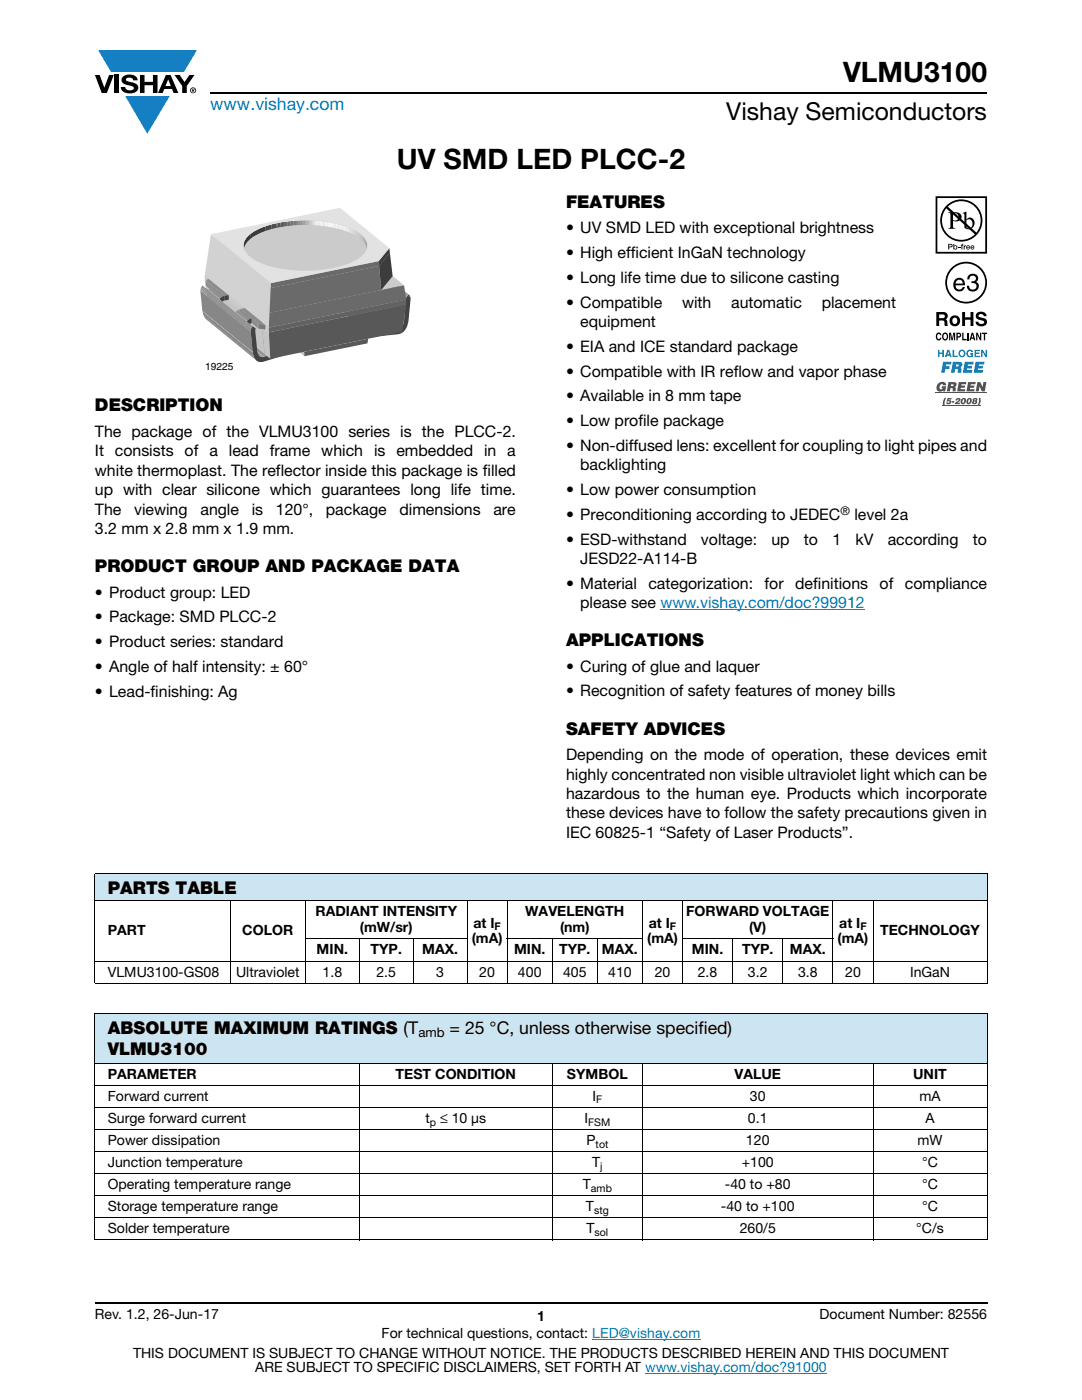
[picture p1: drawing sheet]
<svg xmlns="http://www.w3.org/2000/svg" width="216mm" height="279mm" viewBox="0 0 216 279" stroke-linecap="round" stroke-linejoin="round" font-family="sans-serif">
<g fill="#147fc3">
<path d="M19.6 10h19.7l-2.6 4.3h-1.1h-13.5z"/>
<path d="M25 19.2h8.9l-4.5 7.5z"/>
</g>
<g fill="#000">
<path d="M18.9 15h1l.9 2.5 1-2.5h.9l-1.4 3.6h-1zM22.9 15h.9v3.6h-.9zM24.6 15.3a2.1 2.1 0 0 1 2.8 .3l.1 .4h-.9a.79 .79 0 0 0-.7-.5 .79 .79 0 0 0-.8 .4l.3 .3 1 .2a1.08 1.08 0 0 1 1.2 1 1.08 1.08 0 0 1-1.1 1.2 1.73 1.73 0 0 1-2.4-1.2h.9a.96 .96 0 0 0 .8 .6 .96 .96 0 0 0 .9-.4 1.31 1.31 0 0 0-1.2-.6 1.03 1.03 0 0 1-1.1-.6 1.03 1.03 0 0 1 .2-1.1zM27.9 15h.9v1.3h1.7v-1.3h.9v3.6h-.9v-1.6h-1.7v1.6h-.9zM34.8 15h1.1l.9 1.4 1-1.4h1l-1.5 2.2v1.4h-.9v-1.4z"/>
<path d="M33.6 15.9l.5 1.3h-1.1zM33.1 15l-1.6 3.6h1l.3-.8h1.5l.3 .8h1l-1.6-3.6z"/>
<path d="M38.4 17.8h.2v.2h-.2zM38.3 17.7v.7h.1v-.3l.4 .3-.2-.3 .2-.2-.1-.2z"/>
<path d="M38.1 18a.46 .46 0 0 1 .9 0 .46 .46 0 0 1-.9 0zM37.9 18a.6 .6 0 0 0 1.2 0 .6 .6 0 0 0-1.2 0z"/>
</g>
<path d="M42 18.6h155M18.9 260h178.1" fill="none" stroke="#000" stroke-width=".36"/>
<path d="M131.8 121.6h40.8M118.2 267.3h21.5M128.7 274h36.3" fill="none" stroke="#007ec4" stroke-width=".2"/>
<path d="M40 41.5h41.9v32.8h-41.9z" fill="#fff"/>
<path d="M71 51.6l3.4 2.8-.4 4.3-3.4-2.8z" fill="#919191"/>
<path d="M71.5 50.5l3.4 2.8-.6 .8-3.5-2.8z" fill="#a0a0a0"/>
<path d="M71 51.6l3.4 2.9z" fill="#858585"/>
<path d="M71 51.6l3.4 2.9z" fill="#808080"/>
<path d="M70.9 51.5l3.5 3z" fill="#7a7a7a"/>
<path d="M70.9 51.5l3.5 3z" fill="#757575"/>
<path d="M70.9 51.5l3.5 3z" fill="#707070"/>
<path d="M70.9 51.4l3.5 3.1z" fill="#6b6b6b"/>
<path d="M70.9 51.4l3.5 3.1z" fill="#666"/>
<path d="M70.9 51.4l3.5 3.1z" fill="#616161"/>
<path d="M70.9 51.4l3.5 3.1z" fill="#5c5c5c"/>
<path d="M70.9 51.4l3.5 3.1z" fill="#575757"/>
<path d="M70.8 51.3l3.6 3.2z" fill="#525252"/>
<path d="M70.8 51.3l3.6 3.2z" fill="#4d4d4d"/>
<path d="M71.7 51.2l2.3 1.9v.9l-2.3-1.8z" fill="#8c8c8c"/>
<path d="M71.7 51.2l2.4 1.9z" fill="#858585"/>
<path d="M71.8 51.2l2.4 1.9z" fill="#808080"/>
<path d="M71.9 51.2l2.4 1.9z" fill="#7a7a7a"/>
<path d="M72 51.2l2.4 1.9z" fill="#757575"/>
<path d="M72.1 51.2l2.4 1.9z" fill="#707070"/>
<path d="M72.2 51.2l2.4 1.9z" fill="#6b6b6b"/>
<path d="M72.3 51.3l2.3 1.9z" fill="#666"/>
<path d="M72.4 51.3l2.3 1.9z" fill="#616161"/>
<path d="M72.4 51.3l2.4 1.9z" fill="#5c5c5c"/>
<path d="M72.5 51.3l2.3 1.9z" fill="#575757"/>
<path d="M72.5 51.4l2.4 1.9z" fill="#525252"/>
<path d="M72.6 51.4l2.3 1.9z" fill="#4d4d4d"/>
<path d="M72.6 51.5l2.3 1.8z" fill="#474747"/>
<path d="M74 53.1h.5l.4 .2-.6 .8-.3-.1z" fill="#444"/>
<path d="M68.9 49.9l1.4 .2 3.7 3-1 .2z" fill="#8b8b8b"/>
<path d="M68.9 49.9l4.1 3.4v.9l-4.1-3.3z" fill="#8c8c8c"/>
<path d="M73.1 53.3l.9-.2v.9l-.9 .2z" fill="#444"/>
<path d="M74.4 54.4l5.5 4.5-.4 4.3-5.5-4.5z" fill="#919191"/>
<path d="M74.9 53.3l5.5 4.5-.6 .8-5.5-4.5z" fill="#a0a0a0"/>
<path d="M74.2 54.1l5.7 4.9z" fill="#858585"/>
<path d="M74.2 54.1l5.7 4.9z" fill="#808080"/>
<path d="M74.2 54.1l5.7 4.9z" fill="#7a7a7a"/>
<path d="M74.2 54.1l5.7 4.9z" fill="#757575"/>
<path d="M74.2 54.1l5.7 4.9z" fill="#707070"/>
<path d="M74.2 54.1l5.7 4.9z" fill="#6b6b6b"/>
<path d="M74.2 54.1l5.7 4.9z" fill="#666"/>
<path d="M74.2 54.1l5.7 4.9z" fill="#616161"/>
<path d="M74.2 54.1l5.7 4.9z" fill="#5c5c5c"/>
<path d="M74.2 54.1l5.7 4.9z" fill="#575757"/>
<path d="M74.2 54.1l5.7 4.9z" fill="#525252"/>
<path d="M74.2 54.1l5.7 4.9z" fill="#4d4d4d"/>
<path d="M69.2 57.6l10.1 8.2z" fill="#808080"/>
<path d="M69.3 57.6h.1l10.1 8.2h-.2z" fill="#858585"/>
<path d="M69.4 57.6l.2-.1 10 8.2-.1 .1z" fill="#8a8a8a"/>
<path d="M69.6 57.5l.1-.1 10.1 8.2-.2 .1z" fill="#8f8f8f"/>
<path d="M69.7 57.4l.4-.3 10 8.2-.3 .3z" fill="#949494"/>
<path d="M70.1 57.1l10 8.2z" fill="#999"/>
<path d="M70.4 56.6l10 8.2-.3 .5-10-8.2z" fill="#949494"/>
<path d="M70.5 56.2l10.1 8.2-.2 .4-10-8.2z" fill="#8f8f8f"/>
<path d="M70.6 55.9l10 8.2v.3l-10.1-8.2z" fill="#8a8a8a"/>
<path d="M79.5 57.6h.5l.4 .2-.6 .8-.3-.1z" fill="#444"/>
<path d="M77.2 55.7l2.4 1.9z" fill="#858585"/>
<path d="M77.3 55.7l2.4 1.9z" fill="#808080"/>
<path d="M77.4 55.7l2.4 1.9z" fill="#7a7a7a"/>
<path d="M77.5 55.7l2.4 1.9z" fill="#757575"/>
<path d="M77.6 55.7l2.4 1.9z" fill="#707070"/>
<path d="M77.7 55.7l2.4 1.9z" fill="#6b6b6b"/>
<path d="M77.8 55.7l2.3 1.9z" fill="#666"/>
<path d="M77.8 55.8l2.4 1.9z" fill="#616161"/>
<path d="M77.9 55.8l2.4 1.9z" fill="#5c5c5c"/>
<path d="M78 55.8l2.3 1.9z" fill="#575757"/>
<path d="M78 55.9l2.4 1.9z" fill="#525252"/>
<path d="M78.1 55.9l2.3 1.9z" fill="#4d4d4d"/>
<path d="M78.1 55.9l2.3 1.9z" fill="#474747"/>
<path d="M77.2 55.7l2.3 1.9v.9l-2.3-1.8z" fill="#8c8c8c"/>
<path d="M79.9 58.9l1.1 .9-.4 4.3-1.1-.9z" fill="#919191"/>
<path d="M81.5 58.7l.3 .5-.8 .1z" fill="#444"/>
<path d="M80.4 57.8l1.1 .9-.6 .8-1.2-.9z" fill="#a0a0a0"/>
<path d="M79.7 58.6l1.3 1.2z" fill="#858585"/>
<path d="M79.7 58.6l1.3 1.2z" fill="#808080"/>
<path d="M79.7 58.6l1.3 1.2z" fill="#7a7a7a"/>
<path d="M79.7 58.6l1.3 1.1z" fill="#757575"/>
<path d="M79.7 58.6l1.3 1.1z" fill="#707070"/>
<path d="M79.7 58.6l1.3 1.1z" fill="#6b6b6b"/>
<path d="M79.7 58.6l1.3 1z" fill="#666"/>
<path d="M79.7 58.6l1.2 1z" fill="#616161"/>
<path d="M79.7 58.6l1.2 1z" fill="#5c5c5c"/>
<path d="M79.7 58.6l1.2 1z" fill="#575757"/>
<path d="M79.7 58.6l1.2 1z" fill="#525252"/>
<path d="M79.7 58.6l1.2 .9z" fill="#4d4d4d"/>
<path d="M81 59.3l.8-.1 .1 .3-.4 4.4a2.74 2.74 0 0 1-2.3 2.8l-4.5 .5 .1-1 4.4-.4a1.62 1.62 0 0 0 1.4-1.7l.4-4.3-.1-.3z" fill="#444"/>
<path d="M64.7 58l4.5-.4 10 8.2-4.4 .4z" fill="#868686"/>
<path d="M64.7 58l10.1 8.2-.1 1-10.1-8.2z" fill="#919191"/>
<path d="M40.9 55.9l27.4-5.6 4.7 3.9-27.4 5.6z" fill="#cbcbcb"/>
<path d="M76.2 55.9l1-.2 3.6 3-.4 .5z" fill="#8b8b8b"/>
<path d="M76.2 55.9l3.5 2.8v.9l-3.5-2.8z" fill="#8c8c8c"/>
<g fill="#cbcbcb">
<path d="M45.6 59.8l27.4-5.6z"/>
<path d="M48.4 60.2l12.8-2.6 11.2 9.1-12.8 2.6z"/>
</g>
<path d="M60.7 70.2l12.8-2.6-.2 .9-12.6 2.6z" fill="#585858"/>
<path d="M48.4 60.2l12.3 10v.9l-12.1-9.9z" fill="#c4c4c4"/>
<g fill="#cbcbcb">
<path d="M45.6 59.8l27.5-5.6 5.4 4.5-27.4 5.6z"/>
<path d="M51.1 64.3l27.4-5.6z"/>
<path d="M51.1 64.3l27.4-5.6 1.2 .9-27.4 5.6z"/>
</g>
<path d="M40.9 55l11.4 9.3v.9l-11.4-9.3z" fill="#ccc"/>
<path d="M41.5 55.5l4.2 3.4-1 .2-3.6-3z" fill="#8b8b8b"/>
<path d="M42.7 63l4.4-1.4 10.1 8.2-4.5 1.4z" fill="#909090"/>
<path d="M40.9 55.9l11.4 9.3 .5 5.5-11.1-9.1z" fill="#c4c4c4"/>
<path d="M44.7 59.1l.9-.2v.9l-.9 .2z" fill="#444"/>
<path d="M41.1 56.1l3.6 3v.9l-3.6-3z" fill="#8c8c8c"/>
<path d="M55.4 44.9h.5l.1 .5-.5 .1z" fill="#555"/>
<path d="M55.9 44.9h.8v.3l-.7 .2z" fill="#5d5d5d"/>
<path d="M56.7 44.9h.7v.2l-.7 .1z" fill="#656565"/>
<path d="M57.4 44.9h.6v.2h-.6z" fill="#6c6c6c"/>
<path d="M58 44.9h.5l.1 .1-.6 .1z" fill="#747474"/>
<path d="M58.5 44.9h.6v.1h-.5z" fill="#7c7c7c"/>
<path d="M59.1 44.9l.4 .1h-.4z" fill="#838383"/>
<path d="M59.5 44.9h.4z" fill="#8b8b8b"/>
<path d="M59.9 44.9h.4z" fill="#939393"/>
<path d="M60.3 44.9h.3z" fill="#9a9a9a"/>
<path d="M60.6 44.9h.3z" fill="#a2a2a2"/>
<path d="M60.9 44.9h.3z" fill="#aaa"/>
<path d="M61.2 44.9h.2z" fill="#b1b1b1"/>
<path d="M61.4 44.9h.2z" fill="#b9b9b9"/>
<path d="M61.6 44.9h.3z" fill="#c1c1c1"/>
<path d="M61.9 44.9h.2z" fill="#c8c8c8"/>
<path d="M62.1 44.9l.2 .1z" fill="#d0d0d0"/>
<path d="M62.3 44.9l.2 .1z" fill="#d7d7d7"/>
<path d="M62.5 44.9l.2 .1z" fill="#dfdfdf"/>
<path d="M62.7 44.9h.2v.1z" fill="#e7e7e7"/>
<path d="M62.9 44.9h.2l-.1 .1h-.1z" fill="#eee"/>
<path d="M63.1 44.9h.2l-.1 .1h-.2z" fill="#f1f1f1"/>
<g fill="#f2f2f2">
<path d="M63.3 44.9h.2l-.1 .1h-.2z"/>
<path d="M63.5 44.9h.1v.1h-.2z"/>
</g>
<g fill="#f3f3f3">
<path d="M63.6 44.9h.2v.2l-.2-.1z"/>
<path d="M63.8 44.9h.3l-.1 .2h-.2z"/>
</g>
<g fill="#f4f4f4">
<path d="M64.1 44.9h.2v.2h-.3z"/>
<path d="M64.3 44.9h.3l-.1 .2h-.2z"/>
</g>
<g fill="#f5f5f5">
<path d="M64.6 44.9h.2v.3l-.3-.1z"/>
<path d="M64.8 44.9h.5v.4l-.5-.1z"/>
</g>
<path d="M65.3 44.9h1.3l-.1 .6-1.2-.2z" fill="#f6f6f6"/>
<g fill="#f5f5f5">
<path d="M66.6 44.9h.3v.7l-.4-.1z"/>
<path d="M67 44.9h.3l-.1 .7h-.3z"/>
</g>
<g fill="#f4f4f4">
<path d="M67.3 44.9h.3l-.1 .8-.3-.1z"/>
<path d="M67.6 44.9h.3l-.1 .9-.3-.1z"/>
</g>
<g fill="#f3f3f3">
<path d="M67.9 44.9h.2v1l-.3-.1z"/>
<path d="M68.1 44.9l.3 .1-.1 .9h-.2z"/>
</g>
<g fill="#f2f2f2">
<path d="M68.4 45l.3 .1-.1 .9-.3-.1z"/>
<path d="M68.7 45l.2 .1-.1 1-.2-.1z"/>
</g>
<path d="M68.9 45.1l.3 .2v.9l-.3-.1z" fill="#f1f1f1"/>
<path d="M69.2 45.3l.4 .1-.1 .9-.3-.1z" fill="#eee"/>
<path d="M69.6 45.4l.4 .1-.1 1-.4-.2z" fill="#e7e7e7"/>
<path d="M70 45.5l.4 .3v.9l-.5-.2z" fill="#dfdfdf"/>
<path d="M70.4 45.8l.6 .3-.1 .9-.5-.3z" fill="#d7d7d7"/>
<path d="M71 46.1l.6 .3-.1 1-.6-.4z" fill="#d0d0d0"/>
<path d="M71.6 46.4l.4 .3-.1 1-.4-.3z" fill="#c8c8c8"/>
<path d="M72 46.7l.3 .3v1l-.4-.3z" fill="#c1c1c1"/>
<path d="M72.3 47.1l.3 .2-.1 1-.2-.3z" fill="#b9b9b9"/>
<path d="M72.6 47.3l.2 .3-.1 .9-.2-.2z" fill="#b1b1b1"/>
<path d="M72.8 47.6l.2 .3-.1 .9-.2-.3z" fill="#aaa"/>
<path d="M73 47.9l.1 .2-.1 .9-.1-.2z" fill="#a2a2a2"/>
<path d="M73.1 48.1v1.2z" fill="#9a9a9a"/>
<path d="M73.2 48.3v1.2z" fill="#939393"/>
<path d="M73.2 48.6v1.2z" fill="#8b8b8b"/>
<path d="M73.2 48.8v1.2z" fill="#838383"/>
<path d="M73.2 49.1v1z" fill="#7c7c7c"/>
<path d="M49.5 47.1l.5-.4 .1 .9a2.93 2.93 0 0 0-1.4 2.6 3.4 3.4 0 0 1 .5-2.7z" fill="#373737"/>
<path d="M50 46.7l.8-.6a3.8 3.8 0 0 1 2.1-.7l.1 .7-1.6 .7-1.3 .8z" fill="#3e3e3e"/>
<path d="M52.9 45.4h1.3v.3l-1.2 .4z" fill="#464646"/>
<path d="M54.2 45.4h.9l.1 .1-1 .2z" fill="#4e4e4e"/>
<path d="M55.1 45.4l.4 .1h-.3z" fill="#555"/>
<path d="M44 59.5l.7-.4v.9l-.3 .2-.6-.5z" fill="#444"/>
<path d="M40.4 56.9l4 3.3z" fill="#474747"/>
<path d="M40.4 56.9l3.4 3.9z" fill="#999"/>
<path d="M40.4 56.9l3.4 3.9-3.7-3.4z" fill="#949494"/>
<path d="M40.1 57.4l3.7 3.4-3.8-3.2z" fill="#8f8f8f"/>
<path d="M40 57.6l3.8 3.2-3.8-3z" fill="#8a8a8a"/>
<g fill="#858585">
<path d="M40 57.8l3.8 3-3.8-2.8z"/>
<path d="M42.4 57.2l2.3 1.9z"/>
</g>
<path d="M42.2 57.3l.2-.1 2.2 1.9-.2 .1z" fill="#8a8a8a"/>
<path d="M41.9 57.4l.3-.1 2.2 1.9-.2 .1z" fill="#8f8f8f"/>
<path d="M41.7 57.6l.2-.2 2.3 1.9-.4 .3-2.3-1.9z" fill="#949494"/>
<path d="M41.5 57.7l2.3 1.9z" fill="#999"/>
<path d="M79.7 58.7l.7 .5v1l-.7-.6z" fill="#8c8c8c"/>
<path d="M80.8 58.7v.9l-.4 .6v-1z" fill="#272727"/>
<path d="M42.6 63l10.1 8.2z" fill="#8a8a8a"/>
<path d="M42.4 63.1l.2-.1 10 8.2-.1 .1z" fill="#858585"/>
<path d="M42.3 63.1l10.2 8.2z" fill="#808080"/>
<path d="M42.2 63.1l10.2 8.2z" fill="#7a7a7a"/>
<path d="M42.2 63.1l10.1 8.2z" fill="#757575"/>
<path d="M42.1 63.1l10.1 8.2z" fill="#707070"/>
<path d="M42 63l10.1 8.3z" fill="#6b6b6b"/>
<path d="M42 63l10.1 8.2z" fill="#666"/>
<path d="M41.9 63l10.1 8.2z" fill="#616161"/>
<path d="M41.9 63l10.1 8.2z" fill="#5c5c5c"/>
<path d="M41.8 63l10.1 8.2z" fill="#575757"/>
<path d="M41.8 62.9l10.1 8.3z" fill="#525252"/>
<path d="M41.8 62.9l10 8.2z" fill="#4d4d4d"/>
<path d="M50.4 65.1l.7 .5-.2 .4 .4 4.1a1.07 1.07 0 0 0 1.4 1.1l4.5-1.4 .1 .9-4.6 1.4a1.51 1.51 0 0 1-2.1-1.1l-.6-4.8z" fill="#444"/>
<path d="M53.6 66.3l27.4-5.6-.8 5.5-26.3 5.4z" fill="#585858"/>
<g fill="#cbcbcb">
<path d="M40.9 55l27.4-5.6 12.7 10.4-27.4 5.6z"/>
<path d="M41.3 52.2l26.8-5.5 12.5 10.2-26.8 5.5z"/>
<path d="M41.9 47.7l26-5.3 9.9 8-2.2 2.7-21.6 4.4z"/>
</g>
<path d="M55.4 44.5l.5-.1 .1 1-.5 .1z" fill="#555"/>
<path d="M55.9 44.4l.8-.1v.9l-.7 .2z" fill="#5d5d5d"/>
<path d="M56.7 44.3l.7-.1v.9l-.7 .1z" fill="#656565"/>
<path d="M57.4 44.2l.6-.1v1h-.6z" fill="#6c6c6c"/>
<path d="M58 44.1l.5-.1 .1 1-.6 .1z" fill="#747474"/>
<path d="M58.5 44h.6v1h-.5z" fill="#7c7c7c"/>
<path d="M59.1 44h.4v1h-.4z" fill="#838383"/>
<path d="M59.5 44h.4v.9l-.4 .1z" fill="#8b8b8b"/>
<path d="M59.9 44h.4v.9h-.4z" fill="#939393"/>
<path d="M60.3 44h.3v.9h-.3z" fill="#9a9a9a"/>
<path d="M60.6 44h.3v.9h-.3z" fill="#a2a2a2"/>
<path d="M60.9 43.9h.3v1h-.3z" fill="#aaa"/>
<path d="M61.2 43.9l.2 .1v.9h-.2z" fill="#b1b1b1"/>
<path d="M61.4 44h.2v.9h-.2z" fill="#b9b9b9"/>
<path d="M61.6 44h.3v.9h-.3z" fill="#c1c1c1"/>
<path d="M61.9 44h.2v.9h-.2z" fill="#c8c8c8"/>
<path d="M62.1 44h.2v1l-.2-.1z" fill="#d0d0d0"/>
<path d="M62.3 44h.2v1h-.2z" fill="#d7d7d7"/>
<path d="M62.5 44h.2v1h-.2z" fill="#dfdfdf"/>
<path d="M62.7 44h.2v1h-.2z" fill="#e7e7e7"/>
<path d="M62.9 44h.2l-.1 1h-.1z" fill="#eee"/>
<path d="M63.1 44h.2l-.1 1h-.2z" fill="#f1f1f1"/>
<g fill="#f2f2f2">
<path d="M63.3 44l.2 .1-.1 .9h-.2z"/>
<path d="M63.5 44.1h.1v.9h-.2z"/>
</g>
<g fill="#f3f3f3">
<path d="M63.6 44.1h.2v1l-.2-.1z"/>
<path d="M63.8 44.1h.3l-.1 1h-.2z"/>
</g>
<g fill="#f4f4f4">
<path d="M64.1 44.1h.2v1h-.3z"/>
<path d="M64.3 44.1l.3 .1-.1 .9h-.2z"/>
</g>
<g fill="#f5f5f5">
<path d="M64.6 44.2h.2v1l-.3-.1z"/>
<path d="M64.8 44.2l.5 .1v1l-.5-.1z"/>
</g>
<path d="M65.3 44.3l1.3 .2-.1 1-1.2-.2z" fill="#f6f6f6"/>
<g fill="#f5f5f5">
<path d="M66.6 44.5l.3 .1v1l-.4-.1z"/>
<path d="M67 44.6l.3 .1-.1 .9h-.3z"/>
</g>
<g fill="#f4f4f4">
<path d="M67.3 44.7h.3l-.1 1-.3-.1z"/>
<path d="M67.6 44.7l.3 .1-.1 1-.3-.1z"/>
</g>
<g fill="#f3f3f3">
<path d="M67.9 44.8l.2 .1v1l-.3-.1z"/>
<path d="M68.1 44.9l.3 .1-.1 .9h-.2z"/>
</g>
<g fill="#f2f2f2">
<path d="M68.4 45l.3 .1-.1 .9-.3-.1z"/>
<path d="M68.7 45l.2 .1-.1 1-.2-.1z"/>
</g>
<path d="M68.9 45.1l.3 .2v.9l-.3-.1z" fill="#f1f1f1"/>
<path d="M69.2 45.3l.4 .1-.1 .9-.3-.1z" fill="#eee"/>
<path d="M69.6 45.4l.4 .1-.1 1-.4-.2z" fill="#e7e7e7"/>
<path d="M70 45.5l.4 .3v.9l-.5-.2z" fill="#dfdfdf"/>
<path d="M70.4 45.8l.6 .3-.1 .9-.5-.3z" fill="#d7d7d7"/>
<path d="M71 46.1l.6 .3-.1 1-.6-.4z" fill="#d0d0d0"/>
<path d="M71.6 46.4l.4 .3-.1 1-.4-.3z" fill="#c8c8c8"/>
<path d="M72 46.7l.3 .3v1l-.4-.3z" fill="#c1c1c1"/>
<path d="M72.3 47.1l.3 .2-.1 1-.2-.3z" fill="#b9b9b9"/>
<path d="M72.6 47.3l.2 .3-.1 .9-.2-.2z" fill="#b1b1b1"/>
<path d="M72.8 47.6l.2 .3-.1 .9-.2-.3z" fill="#aaa"/>
<path d="M73 47.9l.1 .2-.1 .9-.1-.2z" fill="#a2a2a2"/>
<path d="M73.1 48.1v1.2z" fill="#9a9a9a"/>
<path d="M73.2 48.3v1.2z" fill="#939393"/>
<path d="M73.3 48.6l-.1 1.2z" fill="#8b8b8b"/>
<path d="M73.3 48.8l-.1 1.2z" fill="#838383"/>
<path d="M73.3 49.1l-.1 1z" fill="#7c7c7c"/>
<path d="M49.5 47.1l.5-.4 .1 .9a2.93 2.93 0 0 0-1.4 2.6 2.9 2.9 0 0 1 .8-3.1z" fill="#373737"/>
<path d="M50 46.7l1.3-.8 1.6-.7 .1 .9-1.6 .7-1.3 .8z" fill="#3e3e3e"/>
<path d="M52.9 45.2l1.3-.4v.9l-1.2 .4z" fill="#464646"/>
<path d="M54.2 44.8l.9-.3 .1 1-1 .2z" fill="#4e4e4e"/>
<path d="M55.1 44.5h.3l.1 1h-.3z" fill="#555"/>
<path d="M54.1 56.5l21.5-4.4 .1 1-21.7 4.4z" fill="#6a6a6a"/>
<g fill="#3a3a3a">
<path d="M77.8 50.4l.5 4.7-2.2 2.8-.5-4.8z"/>
<path d="M77.7 49.5l.1 .9-2.1 2.7-.1-1z"/>
</g>
<path d="M47.9 61.7l2.3 1.8v1l-2.3-1.9z" fill="#8c8c8c"/>
<path d="M40.4 62.1l10 8.2 .1 .2-10.1-8.2z" fill="#808080"/>
<path d="M40.4 62.3l10.1 8.2 .1 .4-10.1-8.2z" fill="#7a7a7a"/>
<path d="M40.5 62.7l10.1 8.2 .1 .3-10.1-8.2z" fill="#757575"/>
<path d="M40.6 63l10.1 8.4z" fill="#707070"/>
<path d="M40.7 63.2l10.1 8.3z" fill="#6b6b6b"/>
<path d="M40.8 63.3l10.1 8.4z" fill="#666"/>
<path d="M40.8 63.5l10.2 8.3z" fill="#616161"/>
<path d="M40.9 63.6l10.1 8.2z" fill="#5c5c5c"/>
<path d="M41 63.6l10.1 8.3z" fill="#575757"/>
<path d="M41.1 63.7l10.1 8.3z" fill="#525252"/>
<path d="M41.1 63.8l10.1 8.2z" fill="#4d4d4d"/>
<path d="M43.8 59.7l6.1 5z" fill="#474747"/>
<path d="M43.3 59.6l6 5.5z" fill="#999"/>
<path d="M43.3 59.6l6 5.5v.2z" fill="#949494"/>
<path d="M43.3 59.6l6 5.7z" fill="#8f8f8f"/>
<path d="M43.3 59.6l6 5.7z" fill="#8a8a8a"/>
<g fill="#858585">
<path d="M43.3 59.6l6 5.7z"/>
<path d="M47.8 61.7l2.4 1.8z"/>
</g>
<path d="M47.6 61.8l.2-.1 2.3 1.9h-.2z" fill="#8a8a8a"/>
<path d="M47.4 61.9l.2-.1 2.3 1.8-.2 .1z" fill="#8f8f8f"/>
<path d="M47.2 62.1l.2-.2 2.3 1.8-.4 .4-2.3-1.9z" fill="#949494"/>
<path d="M47 62.2l2.3 1.9z" fill="#999"/>
<path d="M49.5 63.9l.7-.4v1l-.3 .2-.7-.5z" fill="#444"/>
<path d="M40 58l10 8.2 .4 4.1-10-8.2z" fill="#878787"/>
<path d="M50.2 63.5l1.2 1v.9l-1.2-.9z" fill="#8c8c8c"/>
<path d="M49.3 64.2l1.8 1.4z" fill="#474747"/>
<path d="M48.8 64.1l1.6 1z" fill="#999"/>
<path d="M48.8 64.1l1.6 1-.3 .5z" fill="#949494"/>
<path d="M48.8 64.1l1.3 1.5v.2z" fill="#8f8f8f"/>
<path d="M48.8 64.1l1.3 1.7-.1 .2z" fill="#8a8a8a"/>
<path d="M48.8 64.1l1.2 2.1z" fill="#858585"/>
<path d="M51.4 64.5l.2 .2v.9l-.2-.2z" fill="#8c8c8c"/>
<path d="M41.3 52.2l11.2 9.2-.2 2.9-11.4-9.3z" fill="#d2d2d2"/>
<path d="M52.3 64.3l1.3 1.1v.9l-1.3-1.1z" fill="#ccc"/>
<path d="M47.9 61.7l.9-.2 4.2 3.3-1.4-.1z" fill="#8b8b8b"/>
<path d="M52.3 65.2l1.3 1.1 .3 5.3-1.1-.9z" fill="#c4c4c4"/>
<path d="M51.6 64.7l1.4 .1v1l-1.4-.2z" fill="#7c7c7c"/>
<path d="M53.6 65.4l27.4-5.6v.9l-27.4 5.6z" fill="#606060"/>
<g fill="#d2d2d2">
<path d="M52.5 61.4l1.3 1-.2 3-1.3-1.1z"/>
<path d="M41.9 47.7l12.1 9.8-.2 4.9-12.5-10.2z"/>
<path d="M42.1 46.7l12 9.8-.1 1-12.1-9.8z"/>
</g>
<g fill="#6a6a6a">
<path d="M54 57.5l21.6-4.4 .5 4.8-22.3 4.5z"/>
<path d="M53.8 62.4l26.8-5.5 .4 2.9-27.4 5.6z"/>
</g>
<path d="M49.8 46.8a2.59 2.59 0 0 0 .1 4.4 17.3 17.3 0 0 0 9.3 2.8 23.1 23.1 0 0 0 12.1-2.3 3.5 3.5 0 0 0 2-3 5.6 5.6 0 0 0-4-3.4 26.4 26.4 0 0 0-17.7 .4zM42.1 46.7l25.7-5.2 9.9 8-2.1 2.6-21.5 4.4z" fill="#e2e2e2"/>
<path d="M186.7 39.2h10.3v41.8h-10.3z" fill="#fff"/>
<g fill="#000">
<path d="M191.2 49.3h.4v.1h-.4zM191.9 48.7h.3l-.2 .2 .2 .1v.1h-.2v.7h-.1v-.7h-.2zM192.3 49h.2v.1l.3-.1v.1l-.3 .1v.6h-.2zM193.3 54.9a1.07 1.07 0 0 1 1.3-.2 1.07 1.07 0 0 1 .5 1.2l-.4 .4a1.06 1.06 0 0 1 .5 1.4 1.06 1.06 0 0 1-1.4 .5l-.2-.1a1.02 1.02 0 0 1-.7-1.1h.5a.71 .71 0 0 0 .9 .8 .71 .71 0 0 0 .3-1.2l-.7-.1v-.4a.59 .59 0 0 0 .8-.4 .59 .59 0 0 0-.6-.7 .66 .66 0 0 0-.7 .8h-.4zM186.9 66.6l.4-.2h.3l.2 .5-.6-.2a.66 .66 0 0 0 .1 1l.3-.3h.2a.54 .54 0 0 1-.4 .6 .54 .54 0 0 1-.6-.5zM189.4 66.4h.4l.2 1.2 .2-1.2h.4v1.5h-.3v-1.3l-.2 1.3h-.2l-.3-1.3v1.3h-.2zM192 66.4h.3v1.2h.6v.3h-.9zM192 62.3h.6v1h1.1v-1h.5v2.8h-.5v-1.3h-1.1v1.3h-.6zM193 66.4h.3v1.5h-.3zM195 62.4a1.15 1.15 0 0 1 1.9 .7h-.6v-.2a.68 .68 0 0 0-1-.1v.4l.2 .1a1.29 1.29 0 0 1 1.5 .9 1.17 1.17 0 0 1-1.2 .9 1.17 1.17 0 0 1-1.1-.9h.5l.1 .2a.67 .67 0 0 0 1.1-.1l-.3-.3-.5-.1a.82 .82 0 0 1-.9-.5 .82 .82 0 0 1 .3-1zM194.8 66.4h.3l.5 1.1v-1.1h.2v1.5h-.3l-.5-1.1v1.1h-.2zM195.9 66.4h1.1v.3h-.4v1.2h-.3v-1.2h-.4z"/>
<path d="M187 39.5h9.6v10.8h-9.6zM186.7 39.2v11.4h10.3v-11.4z"/>
<path d="M189 56.4a3.8 3.8 0 0 1 7.6 0 3.8 3.8 0 0 1-7.6 0zM188.6 56.4a4.2 4.2 0 0 0 8.4 0 4.2 4.2 0 0 0-8.4 0z"/>
<path d="M189.1 41.3a3.9 3.9 0 0 1 5.3-.2 3.9 3.9 0 0 1 .4 5.3zM188.8 41.6l5.7 5.2a3.9 3.9 0 0 1-5.3 .1 3.9 3.9 0 0 1-.4-5.3zM187.6 44a4.2 4.2 0 0 0 8.4 0 4.2 4.2 0 0 0-8.4 0z"/>
<path d="M189.4 48.8v.4h.4v-.3zM189.2 48.7h.7l.2 .3-.2 .3-.5 .1v.4h-.2z"/>
<path d="M190.2 42.6v1.3a.75 .75 0 0 0 1.1-.6 .75 .75 0 0 0-1.1-.7zM189.2 42.4a2.81 2.81 0 0 1 2.4 .3 .97 .97 0 0 1 0 1.2 .97 .97 0 0 1-1.2 .2h-.2v1.1v.2l.5 .3h-1.5l.3-.2 .1-.3v-2.3v-.3z"/>
<path d="M190.4 49.4a.26 .26 0 0 0 .5 0 .26 .26 0 0 0-.5 0zM190.2 48.7h.2v.4a.38 .38 0 0 1 .5 0 .38 .38 0 0 1 0 .6 .38 .38 0 0 1-.5 0l-.2 .1z"/>
<path d="M190.9 56.1l-.2 .5h1.4a.7 .7 0 0 0-.4-.7 .7 .7 0 0 0-.8 .2zM190.7 55.7a1.18 1.18 0 0 1 1.4-.1 1.18 1.18 0 0 1 .5 1.3h-1.9a.73 .73 0 0 0 .5 .9 .73 .73 0 0 0 .9-.5h.4a1.21 1.21 0 0 1-1.6 .8 1.21 1.21 0 0 1-.6-1.7z"/>
<path d="M192.8 44v1.3l.2 .2a.72 .72 0 0 0 .8-.1 .72 .72 0 0 0 .3-.7 .72 .72 0 0 0-.4-.8 .72 .72 0 0 0-.9 .1zM192.1 42.5l.7-.3v1.6a.89 .89 0 0 1 1.1-.3 .89 .89 0 0 1 .6 1 1.23 1.23 0 0 1-.7 1.2 1.23 1.23 0 0 1-1.4-.2v-2.7z"/>
<path d="M193 49.2v.1h.4l-.2-.2zM193 49h.4l.2 .4h-.6v.2l.5-.1a.42 .42 0 0 1-.6 .2 .42 .42 0 0 1 .1-.7z"/>
<path d="M193.9 49.2l-.1 .1h.4l-.2-.2zM193.8 49h.5l.1 .4h-.6l.1 .2 .5-.1a.42 .42 0 0 1-.7 .2 .42 .42 0 0 1 .1-.7z"/>
<path d="M187.4 62.8v.7h.9a.39 .39 0 0 0 .1-.7zM186.8 62.3h1.4a.79 .79 0 0 1 .8 .4 .79 .79 0 0 1-.1 .9l-.2 .1a.98 .98 0 0 1 .4 1.2l.1 .2h-.7l-.2-1.1h-.9v1.1h-.6z"/>
<path d="M188.4 66.7a.64 .64 0 0 0 .2 1l.1-.1a.64 .64 0 0 0-.1-1zM188.2 66.5l.2-.1a.56 .56 0 0 1 .7 .3 .82 .82 0 0 1-.5 1.3l-.2-.1a.89 .89 0 0 1-.2-1.4z"/>
<path d="M190.3 63.5a.63 .63 0 0 0-.3 .7 .63 .63 0 0 0 .8 .4 .63 .63 0 0 0 .2-.8 .63 .63 0 0 0-.7-.3zM189.5 64a1.09 1.09 0 0 1 2.1 0 1.09 1.09 0 0 1-2.1 0z"/>
<path d="M191.1 66.7v.4l.4-.1v-.3zM190.8 66.4h.6a.5 .5 0 0 1 .4 .5 .5 .5 0 0 1-.4 .5h-.3v.5h-.3z"/>
<path d="M194 66.7l-.1 .6h.3zM193.9 66.4h.3l.4 1.5h-.3v-.3h-.5l-.1 .3h-.3z"/>
</g>
<path d="M186.7 78.4h10.3" fill="none" stroke="#1f9047" stroke-width=".2"/>
<g fill="#1f9047">
<path d="M187.2 76.6a.91 .91 0 0 1 .9-.4 .91 .91 0 0 1 .7 .7h-.6l-.3-.2a.56 .56 0 0 0-.4 .4 .56 .56 0 0 0 .3 .6l.3-.2h-.2v-.4h.9l-.2 1h-.4v-.2a.82 .82 0 0 1-1.1 .1 .82 .82 0 0 1-.1-1.1z"/>
<path d="M191.3 76.2h1.5v.5h-1v.3h.8l-.1 .4h-.8v.3h.9l-.1 .4h-1.5z"/>
<path d="M193.2 76.2h1.5l-.1 .5h-.9v.3h.7v.4h-.8l-.1 .3h1l-.1 .4h-1.6z"/>
<path d="M195 76.2h.6l.5 1.1 .1-1.1h.6l-.3 1.9h-.6l-.5-1-.1 1h-.6z"/>
<path d="M188.5 79.4h.3l-.3 .8v.8h-.3v-.8z"/>
<path d="M189.1 79.4h.8l-.1 .3h-.5l-.1 .2h.5a.52 .52 0 0 1-.2 .7 .52 .52 0 0 1-.7-.3l.5 .1 .2-.2-.2-.1h-.4z"/>
<path d="M190 80.1h.4v.3h-.5z"/>
<path d="M190.8 79.6a.5 .5 0 0 1 .5-.2 .5 .5 0 0 1 .4 .4l-.7 .6h.6l-.1 .3h-1l.8-.9-.1-.1-.2 .2h-.4z"/>
<path d="M189.8 76.7l-.1 .4 .5-.1 .1-.1-.1-.2zM189.3 76.2l1.5 .2a.54 .54 0 0 1-.3 .8l.2 .3v.6h-.6v-.5l-.3-.1h-.1l-.2 .6h-.6z"/>
<path d="M192.2 79.8l-.2 .4 .2 .2 .2-.5-.1-.2zM191.9 79.6a.51 .51 0 0 1 .8 .1 .66 .66 0 0 1-.2 .8 .66 .66 0 0 1-.8 0v-.5z"/>
<path d="M193.3 79.8l-.1 .4 .1 .2 .3-.5-.2-.2zM193.1 79.6a.51 .51 0 0 1 .8 .1 .66 .66 0 0 1-.2 .8 .66 .66 0 0 1-.8 0l-.1-.5z"/>
</g>
<path d="M188 80.9h7.7" fill="none" stroke="#1f9047" stroke-width=".2"/>
<g fill="#1f9047">
<path d="M195.3 79.4h.3l.1 .8a.72 .72 0 0 1-.7 .8l.3-.8z"/>
<path d="M194.5 79.7l-.1 .2h.2l.1-.2zM194.4 80.2v.2h.2v-.2zM194.2 79.6a.52 .52 0 0 1 .8 .2l-.2 .2 .2 .3a.55 .55 0 0 1-.5 .4 .55 .55 0 0 1-.6-.4l.3-.3-.1-.2z"/>
</g>
<g fill="#0160ae">
<path d="M187.2 69.8h.3v.6h.5v-.6h.3v1.5h-.3v-.7h-.5v.7h-.3z"/>
<path d="M190.1 69.8h.3v1.2h.7v.3h-1z"/>
<path d="M193 70a.68 .68 0 0 1 1.2 .3l-.9-.2a.55 .55 0 0 0-.2 .5 .55 .55 0 0 0 .4 .4l.4-.3h-.3v-.2h.6v.8h-.2l-.1-.2a.71 .71 0 0 1-1-.1 .71 .71 0 0 1 .1-1z"/>
<path d="M194.5 69.8h1v.3h-.8v.3h.8v.2h-.8v.4h.8v.3h-1z"/>
<path d="M195.8 69.8h.3l.6 1v-1h.3v1.5h-.3l-.6-1.1v1.1h-.3z"/>
<path d="M188.2 72.2h1.7l-.1 .5h-1l-.1 .4h.8l-.1 .5h-.8l-.1 .8h-.7z"/>
<path d="M192.5 72.2h1.8l-.1 .5h-1.1v.3h.9l-.1 .5h-.9l-.1 .4h1.1l-.1 .5h-1.8z"/>
<path d="M194.7 72.2h1.7v.5h-1.1v.3h.8v.5h-.9l-.1 .4h1.1l-.1 .5h-1.8z"/>
<path d="M189.2 70.1l-.2 .6h.4zM189 69.8h.4l.5 1.5h-.3l-.1-.3h-.6l-.1 .3h-.3z"/>
<path d="M191.5 70.6a.47 .47 0 0 0 .9 0 .47 .47 0 0 0-.9 0zM191.2 70.5a.75 .75 0 0 1 1.5 0 .75 .75 0 0 1-1.5 0z"/>
<path d="M190.8 72.7l-.1 .4h.6l-.1-.4zM190.1 72.2l1.8 .2a.63 .63 0 0 1-.3 1l.2 .2v.8h-.7v-.6l-.3-.2h-.2l-.1 .8h-.7z"/>
</g>
<path d="M18.9 174.3h178.1v5.5h-178.1z" fill="#cce5f3"/>
<g fill="#fff">
<path d="M18.9 179.8h27.1v12h-27.1z"/>
<path d="M46 179.8h14.9v12h-14.9z"/>
<path d="M60.9 179.8h32.3v7.6h-32.3z"/>
<path d="M93.2 179.8h8v12h-8z"/>
<path d="M101.2 179.8h27v7.6h-27z"/>
<path d="M128.2 179.8h8v12h-8z"/>
<path d="M136.2 179.8h30v7.6h-30z"/>
<path d="M166.2 179.8h8v12h-8z"/>
<path d="M174.2 179.8h22.8v12h-22.8z"/>
<path d="M60.9 187.4h10.8v4.4h-10.8z"/>
<path d="M71.7 187.4h10.7v4.4h-10.7z"/>
<path d="M82.4 187.4h10.8v4.4h-10.8z"/>
<path d="M101.2 187.4h9v4.4h-9z"/>
<path d="M110.2 187.4h9v4.4h-9z"/>
<path d="M119.2 187.4h9v4.4h-9z"/>
<path d="M136.2 187.4h10v4.4h-10z"/>
<path d="M146.2 187.4h10v4.4h-10z"/>
<path d="M156.2 187.4h10v4.4h-10z"/>
</g>
<path d="M18.9 202.2h178.1v10h-178.1z" fill="#cce5f3"/>
<g fill="#fff">
<path d="M18.9 212.2h52.8v4.4h-52.8z"/>
<path d="M71.7 212.2h38.5v4.4h-38.5z"/>
<path d="M110.2 212.2h18v4.4h-18z"/>
<path d="M128.2 212.2h46v4.4h-46z"/>
<path d="M174.2 212.2h22.8v4.4h-22.8z"/>
</g>
<g fill="none" stroke="#000" stroke-width=".2">
<path d="M18.9 174.3h178.1M18.9 179.8h178.1M18.9 174.4v21.7M46 179.7v16.6M60.9 179.7v16.6M93.2 179.7v16.6M101.2 179.7v16.6M128.2 179.7v16.6M136.2 179.7v16.6M166.2 179.7v16.6M174.2 179.7v16.6M197 174.4v21.7"/>
<path d="M18.9 191.8h178.1M18.9 196.2h178.1M60.9 187.4h32.4M71.7 187.3v9M82.4 187.3v9M101.1 187.4h27.2M110.2 187.3v9M119.2 187.3v9M136.1 187.4h30.2M146.2 187.3v9M156.2 187.3v9M18.9 202.2h178.1"/>
<path d="M18.9 212.2h178.1M18.9 216.6h178.1M18.9 202.3v45.1M71.7 212.1v35.5M110.2 212.1v35.5M128.2 212.1v35.5M174.2 212.1v35.5M197 202.3v45.1M18.9 221h178.1M18.9 225.4h178.1M18.9 229.8h178.1M18.9 234.2h178.1"/>
<path d="M18.9 238.7h178.1M18.9 243.1h178.1M18.9 247.5h52.7M71.8 247.5h125.2"/>
</g>
<g font-size="5.6">
<text x="168.2" y="16.4">VLMU3100</text>
<text x="79.2" y="33.8">UV SMD LED PLCC-2</text>
</g>
<text font-size="4.9" x="144.9" y="24">Vishay Semiconductors</text>
<text font-size="3.5" fill="#007ec4" x="42" y="21.9">www.vishay.com</text>
<g font-size="3.5">
<text x="112.9" y="41.5">FEATURES</text>
<text x="18.9" y="82.1">DESCRIPTION</text>
<text x="18.9" y="114.2">PRODUCT GROUP AND PACKAGE DATA</text>
<text x="112.9" y="129">APPLICATIONS</text>
<text x="112.9" y="146.6">SAFETY ADVICES</text>
<text x="21.5" y="178.4">PARTS TABLE</text>
<text x="21.5" y="206.3">ABSOLUTE MAXIMUM RATINGS (T</text>
<text x="89.7" y="206.3">= 25 °C, unless otherwise specified)</text>
<text x="21.5" y="210.5">VLMU3100</text>
</g>
<g font-size="3.2">
<text x="112.9" y="46.6">• UV SMD LED with exceptional brightness</text>
<text x="112.9" y="51.5">• High efficient InGaN technology</text>
<text x="112.9" y="56.5">• Long life time due to silicone casting</text>
<text x="112.9" y="61.4">• Compatible</text>
<text x="115.8" y="65.3">equipment</text>
<text x="136.1" y="61.4">with</text>
<text x="145.9" y="61.4">automatic</text>
<text x="164" y="61.4">placement</text>
<text x="112.9" y="70.2">• EIA and ICE standard package</text>
<text x="112.9" y="75.2">• Compatible with IR reflow and vapor phase</text>
<text x="112.9" y="80.1">• Available in 8 mm tape</text>
<text x="18.9" y="87.2">The package of the VLMU3100 series is the PLCC-2.</text>
<text x="112.9" y="85">• Low profile package</text>
<text x="112.9" y="90">• Non-diffused lens: excellent for coupling to light pipes and</text>
<text x="18.9" y="91">It consists of a lead frame which is embedded in a</text>
<text x="18.9" y="94.9">white thermoplast. The reflector inside this package is filled</text>
<text x="115.8" y="93.9">backlighting</text>
<text x="18.9" y="98.8">up with clear silicone which guarantees long life time.</text>
<text x="112.9" y="98.8">• Low power consumption</text>
<text x="18.9" y="102.7">The</text>
<text x="18.9" y="106.6">3.2 mm x 2.8 mm x 1.9 mm.</text>
<text x="26.8" y="102.7">viewing</text>
<text x="40" y="102.7">angle</text>
<text x="50.2" y="102.7">is</text>
<text x="55" y="102.7">120°,</text>
<text x="65" y="102.7">package</text>
<text x="79.7" y="102.7">dimensions</text>
<text x="98.5" y="102.7">are</text>
<text x="112.9" y="103.7">• Preconditioning according to JEDEC</text>
<text x="170.5" y="103.7">level 2a</text>
<text x="112.9" y="108.7">• ESD-withstand</text>
<text x="115.8" y="112.5">JESD22-A114-B</text>
<text x="139.9" y="108.7">voltage:</text>
<text x="153.9" y="108.7">up</text>
<text x="160.4" y="108.7">to</text>
<text x="166.1" y="108.7">1</text>
<text x="170.7" y="108.7">kV</text>
<text x="177.1" y="108.7">according</text>
<text x="194.1" y="108.7">to</text>
<text x="18.9" y="119.3">• Product group: LED</text>
<text x="112.9" y="117.5">• Material</text>
<text x="129.4" y="117.5">categorization:</text>
<text x="152.6" y="117.5">for</text>
<text x="158.7" y="117.5">definitions</text>
<text x="175.5" y="117.5">of</text>
<text x="180.6" y="117.5">compliance</text>
<text x="18.9" y="124.2">• Package: SMD PLCC-2</text>
<text x="115.8" y="121.4">please see www.vishay.com/doc?99912</text>
<text x="18.9" y="129.1">• Product series: standard</text>
<text x="18.9" y="134.1">• Angle of half intensity: ± 60°</text>
<text x="112.9" y="134.1">• Curing of glue and laquer</text>
<text x="18.9" y="139">• Lead-finishing: Ag</text>
<text x="112.9" y="139">• Recognition of safety features of money bills</text>
<text x="112.9" y="151.7">Depending on the mode of operation, these devices emit</text>
<text x="112.9" y="155.6">highly concentrated non visible ultraviolet light which can be</text>
<text x="112.9" y="159.5">hazardous to the human eye. Products which incorporate</text>
<text x="112.9" y="163.3">these devices have to follow the safety precautions given in</text>
<text x="112.9" y="167.2">IEC 60825-1 “Safety of Laser Products”.</text>
</g>
<g font-size="2.8">
<text x="62.9" y="182.9">RADIANT INTENSITY</text>
<text x="94.5" y="185.1">at I</text>
<text x="104.8" y="182.9">WAVELENGTH</text>
<text x="129.5" y="185.1">at I</text>
<text x="136.9" y="182.9">FORWARD VOLTAGE</text>
<text x="167.5" y="185.1">at I</text>
<text x="21.5" y="186.7">PART</text>
<text x="48.3" y="186.7">COLOR</text>
<text x="63.2" y="190.5">MIN.</text>
<text x="71.8" y="186.1">(mW/sr)</text>
<text x="73.9" y="190.5">TYP.</text>
<text x="84.2" y="190.5">MAX.</text>
<text x="94.1" y="188.3">(mA)</text>
<text x="102.6" y="190.5">MIN.</text>
<text x="111.6" y="190.5">TYP.</text>
<text x="111.8" y="186.1">(nm)</text>
<text x="120.1" y="190.5">MAX.</text>
<text x="129.1" y="188.3">(mA)</text>
<text x="138.1" y="190.5">MIN.</text>
<text x="148.1" y="190.5">TYP.</text>
<text x="149.5" y="186.1">(V)</text>
<text x="157.6" y="190.5">MAX.</text>
<text x="167.1" y="188.3">(mA)</text>
<text x="175.6" y="186.7">TECHNOLOGY</text>
<text x="21.5" y="194.9">VLMU3100-GS08</text>
<text x="47.1" y="194.9">Ultraviolet</text>
<text x="64.4" y="194.9">1.8</text>
<text x="75.1" y="194.9">2.5</text>
<text x="87" y="194.9">3</text>
<text x="95.6" y="194.9">20</text>
<text x="103.4" y="194.9">400</text>
<text x="112.4" y="194.9">405</text>
<text x="121.4" y="194.9">410</text>
<text x="130.6" y="194.9">20</text>
<text x="139.2" y="194.9">2.8</text>
<text x="149.3" y="194.9">3.2</text>
<text x="159.2" y="194.9">3.8</text>
<text x="168.6" y="194.9">20</text>
<text x="181.6" y="194.9">InGaN</text>
<text x="21.5" y="215.3">PARAMETER</text>
<text x="78.9" y="215.3">TEST CONDITION</text>
<text x="113.1" y="215.3">SYMBOL</text>
<text x="146.6" y="215.3">VALUE</text>
<text x="182.2" y="215.3">UNIT</text>
<text x="21.5" y="219.7">Forward current</text>
<text x="118.2" y="219.7">I</text>
<text x="149.6" y="219.7">30</text>
<text x="183.5" y="219.7">mA</text>
<text x="21.5" y="224.1">Surge forward current</text>
<text x="84.9" y="224.1">t</text>
<text x="87.8" y="224.1">≤ 10 μs</text>
<text x="116.6" y="224.1">I</text>
<text x="149.2" y="224.1">0.1</text>
<text x="184.7" y="224.1">A</text>
<text x="21.5" y="228.5">Power dissipation</text>
<text x="21.5" y="232.9">Junction temperature</text>
<text x="117" y="228.5">P</text>
<text x="118.1" y="232.9">T</text>
<text x="148" y="232.9">+100</text>
<text x="148.8" y="228.5">120</text>
<text x="183.1" y="228.5">mW</text>
<text x="184" y="232.9">°C</text>
<text x="21.5" y="237.4">Operating temperature range</text>
<text x="116.3" y="237.4">T</text>
<text x="144.6" y="237.4">-40 to +80</text>
<text x="184" y="237.4">°C</text>
<text x="21.5" y="241.8">Storage temperature range</text>
<text x="116.9" y="241.8">T</text>
<text x="143.8" y="241.8">-40 to +100</text>
<text x="184" y="241.8">°C</text>
<text x="21.5" y="246.2">Solder temperature</text>
<text x="117" y="246.2">T</text>
<text x="147.6" y="246.2">260/5</text>
<text x="182.8" y="246.2">°C/s</text>
<text x="18.9" y="263.3">Rev. 1.2, 26-Jun-17</text>
<text x="107.2" y="263.6">1</text>
<text x="163.6" y="263.3">Document Number: 82556</text>
<text x="76.2" y="267.1">For technical questions, contact: LED@vishay.com</text>
<text x="26.5" y="271">THIS DOCUMENT IS SUBJECT TO CHANGE WITHOUT NOTICE. THE PRODUCTS DESCRIBED HEREIN AND THIS DOCUMENT</text>
<text x="50.9" y="273.8">ARE SUBJECT TO SPECIFIC DISCLAIMERS, SET FORTH AT www.vishay.com/doc?91000</text>
</g>
<text font-size="2.6" x="83.5" y="206.9">amb</text>
<text font-size="2.4" x="167.7" y="102.8">®</text>
<g font-size="2.1">
<text x="98.7" y="185.6">F</text>
<text x="133.7" y="185.6">F</text>
<text x="171.7" y="185.6">F</text>
<text x="119" y="220.2">F</text>
<text x="85.8" y="224.6">p</text>
<text x="117.3" y="224.6">FSM</text>
<text x="118.9" y="229">tot</text>
<text x="119.8" y="233.4">j</text>
<text x="117.9" y="237.9">amb</text>
<text x="118.5" y="242.3">stg</text>
<text x="118.6" y="246.7">sol</text>
</g>
<text font-size="2" x="40.9" y="73.8">19225</text>
</svg>
